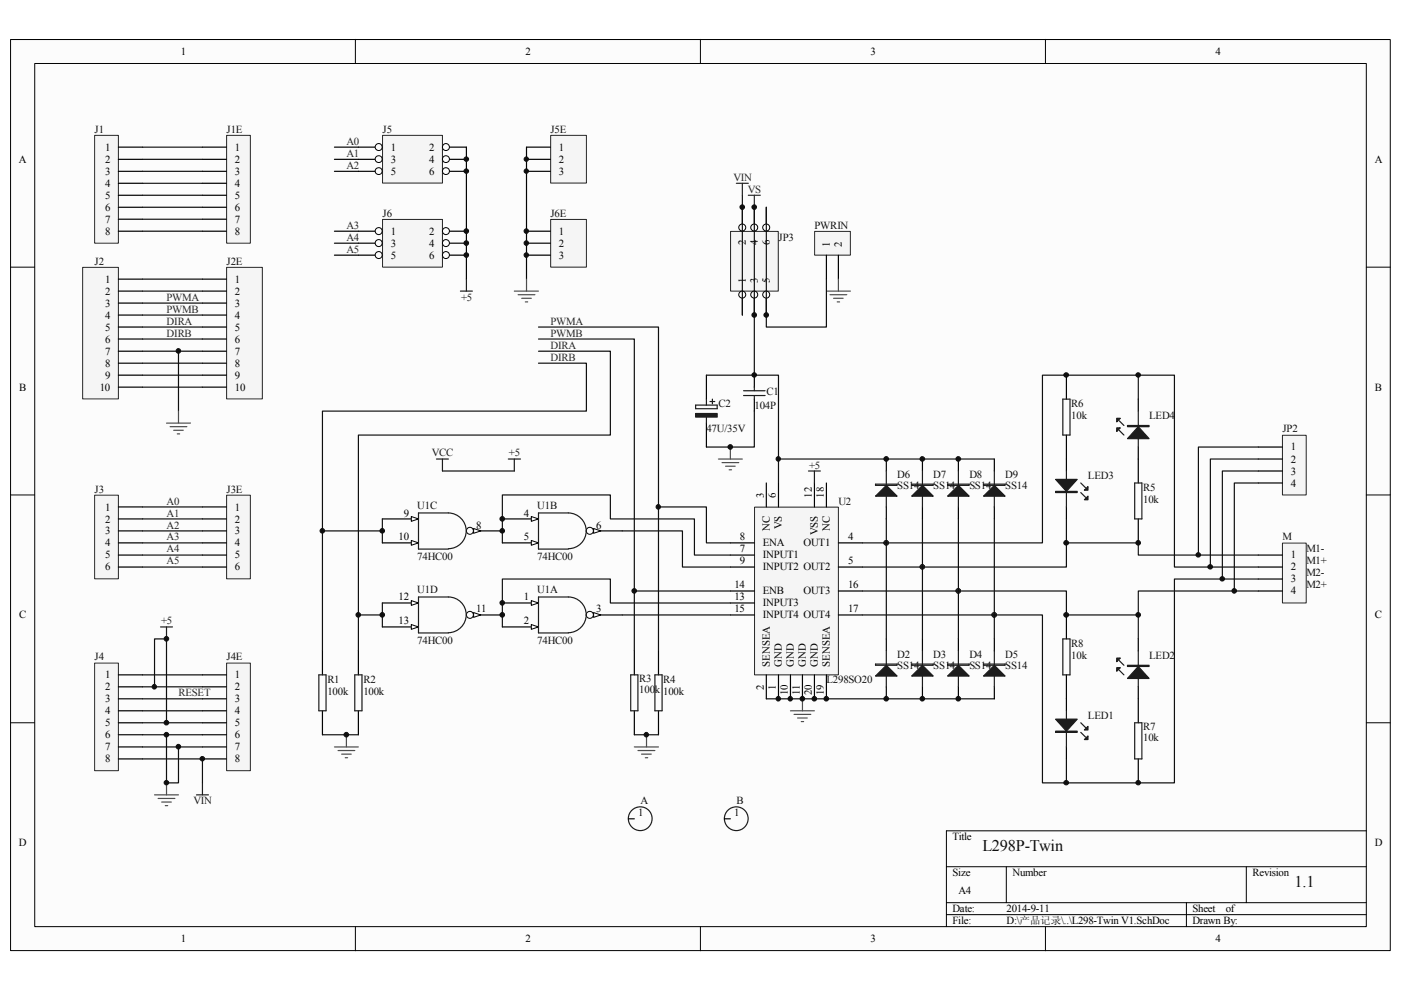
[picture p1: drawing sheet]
<svg xmlns="http://www.w3.org/2000/svg" width="297mm" height="210mm" viewBox="0 0 297 210" stroke-linecap="round" stroke-linejoin="round" font-family="sans-serif">
<path d="M2.3 8.4h292.5v193.1h-292.5z" fill="#fcfcfc"/>
<path d="M2.2 8.4h292.6v193.1h-292.6z" fill="none" stroke="#000" stroke-width=".21"/>
<path d="M7.4 13.5h282.3v183h-282.3z" fill="#fcfcfc"/>
<g fill="none" stroke="#000" stroke-width=".21">
<path d="M7.4 13.5h282.3v183h-282.3zM75.3 8.3v5.1M148.5 8.3v5.1M221.7 8.3v5.1M2.2 56.6h5.1M289.7 56.6h5.1M2.2 104.9h5.1M289.7 104.9h5.1M2.2 153.2h5.1M289.7 153.2h5.1M289.7 176.1h-89v20.4M75.3 196.5v5.1"/>
<path d="M148.5 196.5v5.1M200.7 183.8h89M200.7 191.4h89M200.7 193.9h89M213.4 183.8v7.6M221.7 196.5v5.1M251.5 191.4v5.1M264.2 183.8v7.6"/>
</g>
<circle cx="187.9" cy="115.1" r=".48" fill="#0e0e0e"/>
<circle cx="187.9" cy="115.1" r=".48" fill="none" stroke="#0e0e0e" stroke-width=".21"/>
<circle cx="195.6" cy="120.2" r=".48" fill="#0e0e0e"/>
<circle cx="195.6" cy="120.2" r=".48" fill="none" stroke="#0e0e0e" stroke-width=".21"/>
<circle cx="203.2" cy="125.3" r=".49" fill="#0e0e0e"/>
<circle cx="203.2" cy="125.3" r=".49" fill="none" stroke="#0e0e0e" stroke-width=".21"/>
<circle cx="210.8" cy="130.4" r=".49" fill="#0e0e0e"/>
<circle cx="210.8" cy="130.4" r=".49" fill="none" stroke="#0e0e0e" stroke-width=".21"/>
<path d="M271.9 115.2h5v12.6h-5z" fill="#f5f5f5"/>
<path d="M271.9 115.1h5v12.7h-5z" fill="none" stroke="#262626" stroke-width=".21"/>
<path d="M266.8 117.7h5.1M68.4 138v5.1M76 138v5.1M266.8 120.2h5.1M266.8 122.8h5.1M266.8 125.3h5.1M68.4 150.7v5.1M76 150.7v5.1" fill="none" stroke="#000" stroke-width=".25"/>
<path d="M67.6 143.1h1.5v7.6h-1.5zM75.2 143.1h1.5v7.6h-1.5z" fill="none" stroke="#1c1c1c" stroke-width=".25"/>
<path d="M20.1 28.7h5v22.9h-5z" fill="#f5f5f5"/>
<path d="M20.1 28.7h5v22.9h-5z" fill="none" stroke="#262626" stroke-width=".21"/>
<path d="M25.1 31.2h5.1M25.1 33.8h5.1M25.1 36.3h5.1M25.1 38.9h5.1M25.1 41.4h5.1M25.1 43.9h5.1M25.1 46.5h5.1M25.1 49h5.1" fill="none" stroke="#000" stroke-width=".25"/>
<path d="M48.1 28.7h5v22.9h-5z" fill="#f5f5f5"/>
<path d="M48 28.7h5.1v22.9h-5.1z" fill="none" stroke="#262626" stroke-width=".21"/>
<path d="M42.9 31.2h5.1M42.9 33.8h5.1M42.9 36.3h5.1M42.9 38.9h5.1M42.9 41.4h5.1M42.9 43.9h5.1M42.9 46.5h5.1M42.9 49h5.1" fill="none" stroke="#000" stroke-width=".25"/>
<path d="M17.6 56.7h7.5v27.9h-7.5z" fill="#f5f5f5"/>
<path d="M17.5 56.7h7.6v27.9h-7.6z" fill="none" stroke="#262626" stroke-width=".21"/>
<path d="M25.1 59.2h5.1M25.1 61.7h5.1M25.1 64.3h5.1M25.1 66.8h5.1M25.1 69.3h5.1M25.1 71.9h5.1M25.1 74.5h5.1M25.1 77h5.1M25.1 79.5h5.1M25.1 82.1h5.1" fill="none" stroke="#000" stroke-width=".25"/>
<path d="M48.1 56.7h7.5v27.9h-7.5z" fill="#f5f5f5"/>
<path d="M48 56.7h7.6v27.9h-7.6z" fill="none" stroke="#262626" stroke-width=".21"/>
<path d="M42.9 59.2h5.1M42.9 61.7h5.1M42.9 64.3h5.1M42.9 66.8h5.1M42.9 69.3h5.1M42.9 71.9h5.1M42.9 74.5h5.1M42.9 77h5.1M42.9 79.5h5.1M42.9 82.1h5.1" fill="none" stroke="#000" stroke-width=".25"/>
<path d="M20.1 105h5v17.7h-5z" fill="#f5f5f5"/>
<path d="M20.1 105h5v17.7h-5z" fill="none" stroke="#262626" stroke-width=".21"/>
<path d="M25.1 107.5h5.1M25.1 110h5.1M25.1 112.6h5.1M25.1 115.1h5.1M25.1 117.7h5.1M25.1 120.2h5.1" fill="none" stroke="#000" stroke-width=".25"/>
<path d="M48.1 105h5v17.7h-5z" fill="#f5f5f5"/>
<path d="M48 105h5.1v17.7h-5.1z" fill="none" stroke="#262626" stroke-width=".21"/>
<path d="M42.9 107.5h5.1M42.9 110h5.1M42.9 112.6h5.1M42.9 115.1h5.1M42.9 117.7h5.1M42.9 120.2h5.1" fill="none" stroke="#000" stroke-width=".25"/>
<path d="M20.1 140.6h5v22.8h-5z" fill="#f5f5f5"/>
<path d="M20.1 140.6h5v22.8h-5z" fill="none" stroke="#262626" stroke-width=".21"/>
<path d="M25.1 143.1h5.1M25.1 145.6h5.1M25.1 148.2h5.1M25.1 150.7h5.1M25.1 153.2h5.1M25.1 155.8h5.1M25.1 158.4h5.1M25.1 160.9h5.1" fill="none" stroke="#000" stroke-width=".25"/>
<path d="M48.1 140.6h5v22.8h-5z" fill="#f5f5f5"/>
<path d="M48 140.6h5.1v22.8h-5.1z" fill="none" stroke="#262626" stroke-width=".21"/>
<g fill="none" stroke="#000" stroke-width=".25">
<path d="M226.1 79.5v5.1M226.1 92.2v5.1M241.3 97.3v5.1M106.5 110h7.7M241.3 110v5.1M42.9 143.1h5.1M42.9 145.6h5.1M42.9 148.2h5.1M42.9 150.7h5.1M42.9 153.2h5.1M42.9 155.8h5.1M42.9 158.4h5.1"/>
<path d="M42.9 160.9h5.1"/>
</g>
<g fill="none" stroke="#0e0e0e" stroke-width=".25">
<path d="M30.2 31.2h12.7M30.2 33.8h12.7M30.2 36.3h12.7M30.2 38.9h12.7M30.2 41.4h12.7M30.2 43.9h12.7M30.2 46.5h12.7M30.2 49h12.7M30.2 59.2h12.7M30.2 61.7h12.7M30.2 64.3h12.7M30.2 66.8h12.7"/>
<path d="M30.2 69.3h12.7M30.2 71.9h12.7M30.2 74.5h12.7M37.8 74.5v12.7M30.2 107.5h12.7M30.2 110h12.7M30.2 112.6h12.7M30.2 115.1h12.7M30.2 117.7h12.7M30.2 120.2h12.7M30.2 148.2h12.7M30.2 150.7h12.7"/>
<path d="M30.2 153.2h12.7M30.2 155.8h12.7M30.2 158.4h12.7M68.4 155.8h7.6"/>
</g>
<path d="M225.3 84.6h1.6v7.6h-1.6zM240.6 102.4h1.5v7.6h-1.5zM34 132.9h2.6M35.3 132.9v2.6" fill="none" stroke="#1c1c1c" stroke-width=".25"/>
<path d="M112.6 109.5l1.6 .5-1.6 .5z" fill="#fcfcfc"/>
<path d="M112.6 109.5l1.6 .5-1.6 .5z" fill="none" stroke="#000" stroke-width=".21"/>
<path d="M106.5 115.1h7.7" fill="none" stroke="#000" stroke-width=".25"/>
<path d="M112.6 114.6l1.6 .5-1.6 .5z" fill="#fcfcfc"/>
<path d="M112.6 114.6l1.6 .5-1.6 .5z" fill="none" stroke="#000" stroke-width=".21"/>
<path d="M124.3 112.6h7.6" fill="none" stroke="#000" stroke-width=".25"/>
<circle cx="125.1" cy="112.6" r=".75" fill="#fcfcfc"/>
<circle cx="125.1" cy="112.6" r=".75" fill="none" stroke="#000" stroke-width=".21"/>
<path d="M125.9 112.1l1.5 .5-1.5 .5z" fill="#fcfcfc"/>
<path d="M125.9 112.1l1.5 .5-1.5 .5z" fill="none" stroke="#000" stroke-width=".21"/>
<path d="M120.5 116.3a3.8 3.8 0 0 0 3.8-3.8 3.8 3.8 0 0 0-3.8-3.7h-6.3v7.6h6.3" fill="none" stroke="#1c1c1c" stroke-width=".25"/>
<path d="M98.9 130.4h7.6" fill="none" stroke="#000" stroke-width=".25"/>
<circle cx="99.6" cy="130.4" r=".74" fill="#fcfcfc"/>
<circle cx="99.6" cy="130.4" r=".74" fill="none" stroke="#000" stroke-width=".21"/>
<path d="M100.4 129.9l1.5 .5-1.5 .5z" fill="#fcfcfc"/>
<path d="M100.4 129.9l1.5 .5-1.5 .5z" fill="none" stroke="#000" stroke-width=".21"/>
<path d="M81.1 127.8h7.6" fill="none" stroke="#000" stroke-width=".25"/>
<path d="M87.2 127.3l1.5 .5-1.5 .6z" fill="#fcfcfc"/>
<path d="M87.2 127.3l1.5 .5-1.5 .6z" fill="none" stroke="#000" stroke-width=".21"/>
<path d="M81.1 132.9h7.6" fill="none" stroke="#000" stroke-width=".25"/>
<path d="M87.2 132.4l1.5 .5-1.5 .5z" fill="#fcfcfc"/>
<path d="M87.2 132.4l1.5 .5-1.5 .5z" fill="none" stroke="#000" stroke-width=".21"/>
<path d="M95.1 134.2a3.8 3.8 0 0 0 3.7-3.8 3.8 3.8 0 0 0-3.7-3.8h-6.4v7.6h6.4" fill="none" stroke="#1c1c1c" stroke-width=".25"/>
<path d="M98.9 112.6h7.6" fill="none" stroke="#000" stroke-width=".25"/>
<circle cx="99.6" cy="112.5" r=".74" fill="#fcfcfc"/>
<circle cx="99.6" cy="112.5" r=".74" fill="none" stroke="#000" stroke-width=".21"/>
<path d="M100.4 112.1l1.5 .5-1.5 .5z" fill="#fcfcfc"/>
<path d="M100.4 112.1l1.5 .5-1.5 .5z" fill="none" stroke="#000" stroke-width=".21"/>
<path d="M81.1 110h7.6" fill="none" stroke="#000" stroke-width=".25"/>
<path d="M87.2 109.5l1.5 .5-1.5 .5z" fill="#fcfcfc"/>
<path d="M87.2 109.5l1.5 .5-1.5 .5z" fill="none" stroke="#000" stroke-width=".21"/>
<path d="M81.1 115.1h7.6" fill="none" stroke="#000" stroke-width=".25"/>
<path d="M87.2 114.6l1.5 .5-1.5 .5z" fill="#fcfcfc"/>
<path d="M87.2 114.6l1.5 .5-1.5 .5z" fill="none" stroke="#000" stroke-width=".21"/>
<path d="M95.1 116.3a3.8 3.8 0 0 0 3.7-3.8 3.8 3.8 0 0 0-3.7-3.7h-6.4v7.6h6.4" fill="none" stroke="#1c1c1c" stroke-width=".25"/>
<path d="M106.5 127.8h7.7" fill="none" stroke="#000" stroke-width=".25"/>
<path d="M112.6 127.3l1.6 .5-1.6 .6z" fill="#fcfcfc"/>
<path d="M112.6 127.3l1.6 .5-1.6 .6z" fill="none" stroke="#000" stroke-width=".21"/>
<path d="M106.5 132.9h7.7" fill="none" stroke="#000" stroke-width=".25"/>
<path d="M112.6 132.4l1.6 .5-1.6 .5z" fill="#fcfcfc"/>
<path d="M112.6 132.4l1.6 .5-1.6 .5z" fill="none" stroke="#000" stroke-width=".21"/>
<path d="M124.3 130.4h7.6" fill="none" stroke="#000" stroke-width=".25"/>
<circle cx="125.1" cy="130.4" r=".75" fill="#fcfcfc"/>
<circle cx="125.1" cy="130.4" r=".75" fill="none" stroke="#000" stroke-width=".21"/>
<path d="M125.9 129.9l1.5 .5-1.5 .5z" fill="#fcfcfc"/>
<path d="M125.9 129.9l1.5 .5-1.5 .5z" fill="none" stroke="#000" stroke-width=".21"/>
<path d="M92.5 97.3h2.6M93.8 97.3v2.6M107.8 97.3h2.6M109 97.3v2.6M120.5 134.2a3.8 3.8 0 0 0 3.8-3.8 3.8 3.8 0 0 0-3.8-3.8h-6.3v7.6h6.3M225.3 135.5h1.6v7.6h-1.6zM133.7 143.1h1.6v7.6h-1.6zM138.8 143.1h1.6v7.6h-1.6zM240.6 153.2h1.5v7.7h-1.5zM41.7 168.5h2.5M42.9 166v2.5" fill="none" stroke="#1c1c1c" stroke-width=".25"/>
<path d="M93.8 99.9h15.2M81.1 110v5.1M81.1 127.8v5.1M134.5 155.8h5.1" fill="none" stroke="#0e0e0e" stroke-width=".25"/>
<path d="M134.5 138v5.1M139.6 138v5.1M226.1 130.4v5.1M134.5 150.7v5.1M139.6 150.7v5.1M226.1 143.1v5.1M241.3 148.2v5M241.3 160.9v5.1" fill="none" stroke="#000" stroke-width=".25"/>
<g fill="none" stroke="#4c4c4c" stroke-width=".25">
<path d="M35.3 89.7h5.1M36.1 90.5h3.5M36.8 91.2h2.1M37.6 92h.5M37.8 87.2v2.5M70.9 158.4h5.1M71.7 159.1h3.5M72.4 159.9h2.1M73.4 155.8v2.6M134.5 158.4h5.1M135.3 159.1h3.5M136 159.9h2.1"/>
<path d="M137.1 155.8v2.6M32.8 168.5h5M33.5 169.3h3.6M34.3 170.1h2M35 170.8h.6M35.3 166v2.5M73.2 160.7h.5M136.8 160.7h.5"/>
</g>
<path d="M160 107.6h17.8v35.5h-17.8z" fill="#f5f5f5"/>
<path d="M160 107.5h17.8v35.6h-17.8z" fill="none" stroke="#262626" stroke-width=".21"/>
<g fill="none" stroke="#000" stroke-width=".25">
<path d="M154.9 115.1h5M154.9 117.7h5M162.5 102.4v5.1M165.1 102.4v5.1M172.7 102.4v5.1M175.2 102.4v5.1M177.8 115.1h5M154.9 120.2h5M154.9 125.3h5M154.9 130.4h5M154.9 127.8h5M177.8 120.2h5"/>
<path d="M177.8 125.3h5M177.8 130.4h5M187.9 135.5v2.5M162.5 143.1v5.1M165.1 143.1v5.1M167.6 143.1v5.1M170.1 143.1v5.1M172.7 143.1v5.1M175.2 143.1v5.1M187.9 145.6v2.6"/>
</g>
<path d="M171.4 99.9h2.5M172.7 99.9v2.5M187.9 138v7.6" fill="none" stroke="#1c1c1c" stroke-width=".25"/>
<path d="M162.5 148.2h48.3" fill="none" stroke="#0e0e0e" stroke-width=".25"/>
<path d="M167.6 150.7h5.1M168.4 151.5h3.5M169.1 152.2h2.1M169.9 153h.5M170.1 148.2v2.5" fill="none" stroke="#4c4c4c" stroke-width=".25"/>
<path d="M185.6 143.3l2.3-2.2 2.3 2.2z" fill="#1c1c1c"/>
<path d="M195.6 138v7.6M185.6 143.3l2.3-2.2 2.3 2.2zM185.6 140.8h4.6v.3h-4.6z" fill="none" stroke="#1c1c1c" stroke-width=".25"/>
<path d="M195.6 135.5v2.5M195.6 145.6v2.6" fill="none" stroke="#000" stroke-width=".25"/>
<path d="M193.3 143.3l2.3-2.2 2.3 2.2z" fill="#1c1c1c"/>
<path d="M203.2 138v7.6M193.3 143.3l2.3-2.2 2.3 2.2zM193.3 140.8h4.6v.3h-4.6z" fill="none" stroke="#1c1c1c" stroke-width=".25"/>
<path d="M203.2 135.5v2.5M203.2 145.6v2.6" fill="none" stroke="#000" stroke-width=".25"/>
<path d="M200.9 143.3l2.3-2.2 2.3 2.2z" fill="#1c1c1c"/>
<path d="M210.8 138v7.6M200.9 143.3l2.3-2.2 2.3 2.2zM200.9 140.8h4.6v.3h-4.6z" fill="none" stroke="#1c1c1c" stroke-width=".25"/>
<path d="M210.8 135.5v2.5M210.8 145.6v2.6" fill="none" stroke="#000" stroke-width=".25"/>
<path d="M208.5 143.3l2.3-2.2 2.3 2.2z" fill="#1c1c1c"/>
<path d="M187.9 99.9v7.6M208.5 143.3l2.3-2.2 2.3 2.2zM208.5 140.8h4.6v.3h-4.6z" fill="none" stroke="#1c1c1c" stroke-width=".25"/>
<path d="M187.9 97.3v2.6M187.9 107.5v2.5" fill="none" stroke="#000" stroke-width=".25"/>
<path d="M185.6 105.2l2.3-2.3 2.3 2.3z" fill="#1c1c1c"/>
<path d="M195.6 99.9v7.6M185.6 105.2l2.3-2.3 2.3 2.3zM185.6 102.7h4.6v.2h-4.6z" fill="none" stroke="#1c1c1c" stroke-width=".25"/>
<path d="M195.6 97.3v2.6M195.6 107.5v2.5" fill="none" stroke="#000" stroke-width=".25"/>
<path d="M193.3 105.2l2.3-2.3 2.3 2.3z" fill="#1c1c1c"/>
<path d="M203.2 99.9v7.6M193.3 105.2l2.3-2.3 2.3 2.3zM193.3 102.7h4.6v.2h-4.6z" fill="none" stroke="#1c1c1c" stroke-width=".25"/>
<path d="M203.2 97.3v2.6M203.2 107.5v2.5" fill="none" stroke="#000" stroke-width=".25"/>
<path d="M200.9 105.2l2.3-2.3 2.3 2.3z" fill="#1c1c1c"/>
<path d="M210.8 99.9v7.6M200.9 105.2l2.3-2.3 2.3 2.3zM200.9 102.7h4.6v.2h-4.6z" fill="none" stroke="#1c1c1c" stroke-width=".25"/>
<path d="M210.8 97.3v2.6M210.8 107.5v2.5" fill="none" stroke="#000" stroke-width=".25"/>
<path d="M208.5 105.2l2.3-2.3 2.3 2.3z" fill="#1c1c1c"/>
<path d="M147.5 85.9h4.6v.8h-4.6zM149.8 84.6v1.3M149.8 87.7v2M150.5 85.1h1M157.6 82.8h4.6M157.6 83.9h4.6M159.9 82.1v.7M159.9 83.9v.7M208.5 105.2l2.3-2.3 2.3 2.3zM208.5 102.7h4.6v.2h-4.6z" fill="none" stroke="#1c1c1c" stroke-width=".25"/>
<path d="M149.8 79.5v5.1M159.9 79.5v2.6M149.8 89.7v5.1M159.9 84.6v2.6" fill="none" stroke="#000" stroke-width=".25"/>
<path d="M147.5 87.7h4.6v.7h-4.6z" fill-rule="evenodd" fill="#1c1c1c"/>
<path d="M147.5 87.7h4.6v.7h-4.6zM151 84.6v1" fill="none" stroke="#1c1c1c" stroke-width=".25"/>
<path d="M159.9 87.2v7.6h-10.1" fill="none" stroke="#0e0e0e" stroke-width=".25"/>
<path d="M152.3 97.3h5.1M153.1 98.1h3.5M153.8 98.8h2.1M154.6 99.6h.5M154.9 94.8v2.5" fill="none" stroke="#4c4c4c" stroke-width=".25"/>
<path d="M271.9 92.3h5v12.6h-5z" fill="#f5f5f5"/>
<path d="M271.9 92.3h5v12.6h-5z" fill="none" stroke="#262626" stroke-width=".21"/>
<path d="M266.8 94.8h5.1M266.8 97.3h5.1M266.8 99.9h5.1M266.8 102.4h5.1M226.1 148.2v2.5M226.1 158.4v2.5" fill="none" stroke="#000" stroke-width=".25"/>
<path d="M266.8 94.8h-12.7v22.9M266.8 97.3h-10.2v22.9M266.8 99.9h-7.6v22.9M266.8 102.4h-5.1v22.9" fill="none" stroke="#0e0e0e" stroke-width=".25"/>
<path d="M226.1 150.7v7.7M229.1 155.3l1.1 1M229.1 153.2l1.1 1.1" fill="none" stroke="#1c1c1c" stroke-width=".25"/>
<path d="M223.8 152.5h4.6l-2.3 2.5z" fill="#1c1c1c"/>
<path d="M223.8 152.5h4.6l-2.3 2.5zM223.8 155h4.6v.3h-4.6zM223.8 155.2h4.6" fill="none" stroke="#1c1c1c" stroke-width=".25"/>
<path d="M230.7 156v.8h-.8z" fill="#1c1c1c"/>
<path d="M230.7 156v.8h-.8z" fill="none" stroke="#1c1c1c" stroke-width=".25"/>
<path d="M230.7 154v.8h-.8z" fill="#1c1c1c"/>
<path d="M241.3 138v7.6M230.7 154v.8h-.8zM237.3 140l1 1.1M237.3 142.1l1 1" fill="none" stroke="#1c1c1c" stroke-width=".25"/>
<path d="M241.3 135.5v2.5M241.3 145.6v2.6" fill="none" stroke="#000" stroke-width=".25"/>
<path d="M241.3 141.3l2.3 2.5h-4.5z" fill="#1c1c1c"/>
<path d="M239.1 141.1h4.5v.2h-4.5zM239.1 141.2h4.5M241.3 141.3l2.3 2.5h-4.5z" fill="none" stroke="#1c1c1c" stroke-width=".25"/>
<path d="M236.8 139.5h.7l-.7 .8z" fill="#1c1c1c"/>
<path d="M236.8 139.5h.7l-.7 .8z" fill="none" stroke="#1c1c1c" stroke-width=".25"/>
<path d="M236.8 141.6h.7l-.7 .7z" fill="#1c1c1c"/>
<path d="M226.1 99.9v7.6M229.1 104.4l1.1 1.1M229.1 102.4l1.1 1M236.8 141.6h.7l-.7 .7z" fill="none" stroke="#1c1c1c" stroke-width=".25"/>
<path d="M226.1 97.3v2.6M226.1 107.5v2.5" fill="none" stroke="#000" stroke-width=".25"/>
<path d="M223.8 101.6h4.6l-2.3 2.6z" fill="#1c1c1c"/>
<path d="M223.8 101.6h4.6l-2.3 2.6zM223.8 104.2h4.6v.2h-4.6zM223.8 104.3h4.6" fill="none" stroke="#1c1c1c" stroke-width=".25"/>
<path d="M230.7 105.2v.8h-.8z" fill="#1c1c1c"/>
<path d="M230.7 105.2v.8h-.8z" fill="none" stroke="#1c1c1c" stroke-width=".25"/>
<path d="M230.7 103.2v.7h-.8z" fill="#1c1c1c"/>
<path d="M237.3 89.2l1 1M237.3 91.2l1 1M241.3 87.2v7.6M230.7 103.2v.7h-.8z" fill="none" stroke="#1c1c1c" stroke-width=".25"/>
<path d="M241.3 84.6v2.6M241.3 94.8v2.5" fill="none" stroke="#000" stroke-width=".25"/>
<path d="M241.3 90.5l2.3 2.5h-4.5z" fill="#1c1c1c"/>
<path d="M239.1 90.2h4.5v.3h-4.5zM239.1 90.3h4.5M241.3 90.5l2.3 2.5h-4.5z" fill="none" stroke="#1c1c1c" stroke-width=".25"/>
<path d="M236.8 88.7h.7l-.7 .8z" fill="#1c1c1c"/>
<path d="M236.8 88.7h.7l-.7 .8z" fill="none" stroke="#1c1c1c" stroke-width=".25"/>
<path d="M236.8 90.7h.7l-.7 .8z" fill="#1c1c1c"/>
<path d="M236.8 90.7h.7l-.7 .8z" fill="none" stroke="#1c1c1c" stroke-width=".25"/>
<path d="M241.3 79.5v5.1M226.1 160.9v5.1" fill="none" stroke="#0e0e0e" stroke-width=".25"/>
<path d="M172.8 49.1h7.5v5h-7.5z" fill="#f5f5f5"/>
<path d="M172.7 49.1h7.6v5h-7.6z" fill="none" stroke="#262626" stroke-width=".21"/>
<path d="M175.2 54.1v5.1M177.8 54.1v5.1M133.2 173.6h1.3M153.6 173.6h1.3" fill="none" stroke="#000" stroke-width=".25"/>
<path d="M177.8 59.2v2.5M175.2 61.7h5.1M176 62.5h3.5M176.7 63.2h2.1M177.5 64h.5" fill="none" stroke="#4c4c4c" stroke-width=".25"/>
<g fill="none" stroke="#1c1c1c" stroke-width=".25">
<circle cx="135.7" cy="173.6" r="2.51"/>
<circle cx="156.1" cy="173.6" r="2.51"/>
</g>
<path d="M154.9 49.1h10.1v12.6h-10.1z" fill="#f5f5f5"/>
<path d="M154.9 49.1h10.1v12.6h-10.1z" fill="none" stroke="#262626" stroke-width=".21"/>
<path d="M157.4 61.7v5.1" fill="none" stroke="#000" stroke-width=".25"/>
<circle cx="157.4" cy="62.5" r=".74" fill="#fcfcfc"/>
<circle cx="157.4" cy="62.5" r=".74" fill="none" stroke="#000" stroke-width=".21"/>
<path d="M157.4 43.9v5.1" fill="none" stroke="#000" stroke-width=".25"/>
<circle cx="157.4" cy="48.2" r=".74" fill="#fcfcfc"/>
<circle cx="157.4" cy="48.2" r=".74" fill="none" stroke="#000" stroke-width=".21"/>
<path d="M159.9 61.7v5.1" fill="none" stroke="#000" stroke-width=".25"/>
<circle cx="159.9" cy="62.5" r=".74" fill="#fcfcfc"/>
<circle cx="159.9" cy="62.5" r=".74" fill="none" stroke="#000" stroke-width=".21"/>
<path d="M159.9 43.9v5.1" fill="none" stroke="#000" stroke-width=".25"/>
<circle cx="159.9" cy="48.2" r=".74" fill="#fcfcfc"/>
<circle cx="159.9" cy="48.2" r=".74" fill="none" stroke="#000" stroke-width=".21"/>
<path d="M162.5 61.7v5.1" fill="none" stroke="#000" stroke-width=".25"/>
<circle cx="162.5" cy="62.5" r=".74" fill="#fcfcfc"/>
<circle cx="162.5" cy="62.5" r=".74" fill="none" stroke="#000" stroke-width=".21"/>
<path d="M162.5 43.9v5.1" fill="none" stroke="#000" stroke-width=".25"/>
<circle cx="162.5" cy="48.2" r=".74" fill="#fcfcfc"/>
<circle cx="162.5" cy="48.2" r=".74" fill="none" stroke="#000" stroke-width=".21"/>
<path d="M157.4 41.4v25.4M159.9 43.9v35.6M162.5 43.9v25.4h12.7v-10.1" fill="none" stroke="#0e0e0e" stroke-width=".25"/>
<circle cx="187.9" cy="115.1" r=".48" fill="#262626"/>
<circle cx="187.9" cy="115.1" r=".48" fill="none" stroke="#262626" stroke-width=".21"/>
<circle cx="195.6" cy="120.2" r=".48" fill="#262626"/>
<circle cx="195.6" cy="120.2" r=".48" fill="none" stroke="#262626" stroke-width=".21"/>
<circle cx="203.2" cy="125.3" r=".49" fill="#262626"/>
<circle cx="203.2" cy="125.3" r=".49" fill="none" stroke="#262626" stroke-width=".21"/>
<circle cx="210.8" cy="130.4" r=".49" fill="#262626"/>
<circle cx="210.8" cy="130.4" r=".49" fill="none" stroke="#262626" stroke-width=".21"/>
<g fill="none" stroke="#0e0e0e" stroke-width=".25">
<path d="M30.2 79.5h12.7M30.2 77h12.7M114.2 74.5h15.2v17.7h-53.4v45.8M114.2 77h10.1v10.2h-55.9v50.8M114.2 69.3h25.4v68.7M114.2 71.9h20.3v66.1M149.8 79.5h15.3v22.9M30.2 82.1h12.7M165.1 97.3h45.7M68.4 112.6h12.7M106.5 115.1v-10.2h22.9v5.1h17.8v7.7h7.7M131.9 112.6h12.8v7.6h10.2"/>
<path d="M139.6 107.5h10.2v7.6h5.1M182.8 115.1h38.2v-35.6h28v40.7h17.8M187.9 110v25.5M195.6 110v25.5M203.2 110v25.5M210.8 110v25.5M226.1 115.1h15.2v2.6h25.5M226.1 110v10.2h-43.3M76 130.4h5.1M131.9 130.4h23M134.5 125.3h20.4M154.9 127.8h-25.5v-5h-22.9v10.1"/>
<path d="M182.8 125.3h43.3v5.1h15.2M266.8 122.8h-17.8v43.2h-28v-35.6h-38.2M266.8 125.3h-25.5v10.2M30.2 145.6h12.7M30.2 143.1h12.7M32.8 145.6v-10.1h2.5v17.7M35.3 155.8v10.2h2.5v-7.6M30.2 160.9h12.7v5.1"/>
</g>
<path d="M81.1 28.7h12.7v10.1h-12.7z" fill="#f5f5f5"/>
<path d="M81.1 28.7h12.7v10.1h-12.7z" fill="none" stroke="#262626" stroke-width=".21"/>
<path d="M76 31.2h5.1" fill="none" stroke="#000" stroke-width=".25"/>
<circle cx="80.3" cy="31.2" r=".74" fill="#fcfcfc"/>
<circle cx="80.3" cy="31.2" r=".74" fill="none" stroke="#000" stroke-width=".21"/>
<path d="M93.8 31.2h5.1" fill="none" stroke="#000" stroke-width=".25"/>
<circle cx="94.5" cy="31.2" r=".74" fill="#fcfcfc"/>
<circle cx="94.5" cy="31.2" r=".74" fill="none" stroke="#000" stroke-width=".21"/>
<path d="M76 33.8h5.1" fill="none" stroke="#000" stroke-width=".25"/>
<circle cx="80.3" cy="33.7" r=".73" fill="#fcfcfc"/>
<circle cx="80.3" cy="33.7" r=".73" fill="none" stroke="#000" stroke-width=".21"/>
<path d="M93.8 33.8h5.1" fill="none" stroke="#000" stroke-width=".25"/>
<circle cx="94.6" cy="33.7" r=".74" fill="#fcfcfc"/>
<circle cx="94.6" cy="33.7" r=".74" fill="none" stroke="#000" stroke-width=".21"/>
<path d="M76 36.3h5.1" fill="none" stroke="#000" stroke-width=".25"/>
<circle cx="80.3" cy="36.3" r=".73" fill="#fcfcfc"/>
<circle cx="80.3" cy="36.3" r=".73" fill="none" stroke="#000" stroke-width=".21"/>
<path d="M93.8 36.3h5.1" fill="none" stroke="#000" stroke-width=".25"/>
<circle cx="94.6" cy="36.3" r=".74" fill="#fcfcfc"/>
<circle cx="94.6" cy="36.3" r=".74" fill="none" stroke="#000" stroke-width=".21"/>
<path d="M81.1 46.6h12.7v10h-12.7z" fill="#f5f5f5"/>
<path d="M81.1 46.5h12.7v10.1h-12.7z" fill="none" stroke="#262626" stroke-width=".21"/>
<path d="M76 49h5.1" fill="none" stroke="#000" stroke-width=".25"/>
<circle cx="80.3" cy="49" r=".74" fill="#fcfcfc"/>
<circle cx="80.3" cy="49" r=".74" fill="none" stroke="#000" stroke-width=".21"/>
<path d="M93.8 49h5.1" fill="none" stroke="#000" stroke-width=".25"/>
<circle cx="94.5" cy="49" r=".74" fill="#fcfcfc"/>
<circle cx="94.5" cy="49" r=".74" fill="none" stroke="#000" stroke-width=".21"/>
<path d="M76 51.6h5.1" fill="none" stroke="#000" stroke-width=".25"/>
<circle cx="80.3" cy="51.5" r=".74" fill="#fcfcfc"/>
<circle cx="80.3" cy="51.5" r=".74" fill="none" stroke="#000" stroke-width=".21"/>
<path d="M93.8 51.6h5.1" fill="none" stroke="#000" stroke-width=".25"/>
<circle cx="94.5" cy="51.5" r=".74" fill="#fcfcfc"/>
<circle cx="94.5" cy="51.5" r=".74" fill="none" stroke="#000" stroke-width=".21"/>
<path d="M76 54.1h5.1" fill="none" stroke="#000" stroke-width=".25"/>
<circle cx="80.3" cy="54.1" r=".74" fill="#fcfcfc"/>
<circle cx="80.3" cy="54.1" r=".74" fill="none" stroke="#000" stroke-width=".21"/>
<path d="M93.8 54.1h5.1" fill="none" stroke="#000" stroke-width=".25"/>
<circle cx="94.5" cy="54.1" r=".74" fill="#fcfcfc"/>
<circle cx="94.5" cy="54.1" r=".74" fill="none" stroke="#000" stroke-width=".21"/>
<path d="M70.9 31.2h5.1M70.9 33.8h5.1M70.9 36.3h5.1M98.9 31.2v28M70.9 49h5.1M70.9 51.6h5.1M70.9 54.1h5.1" fill="none" stroke="#000" stroke-width=".25"/>
<path d="M158.7 41.4h2.5M159.9 41.4v2.5" fill="none" stroke="#262626" stroke-width=".25"/>
<path d="M116.8 28.7h7.5v10.1h-7.5z" fill="#f5f5f5"/>
<path d="M116.8 28.7h7.5v10.1h-7.5z" fill="none" stroke="#262626" stroke-width=".21"/>
<path d="M111.6 31.2h5.1M111.6 33.8h5.1M111.6 36.3h5.1" fill="none" stroke="#000" stroke-width=".25"/>
<path d="M116.8 46.6h7.5v10h-7.5z" fill="#f5f5f5"/>
<path d="M116.8 46.5h7.5v10.1h-7.5z" fill="none" stroke="#262626" stroke-width=".21"/>
<path d="M111.6 31.2v28M111.6 49h5.1M111.6 51.6h5.1M111.6 54.1h5.1" fill="none" stroke="#000" stroke-width=".25"/>
<path d="M111.6 59.2v2.5M109 61.7h5.2M109.9 62.5h3.5M110.6 63.2h2M111.4 64h.5" fill="none" stroke="#4c4c4c" stroke-width=".25"/>
<path d="M156.1 38.9h2.6M157.4 38.9v2.5" fill="none" stroke="#262626" stroke-width=".25"/>
<path d="M98.9 59.2v2.5M97.6 61.7h2.6" fill="none" stroke="#1c1c1c" stroke-width=".25"/>
<circle cx="32.7" cy="145.6" r=".48" fill="#0e0e0e"/>
<circle cx="32.7" cy="145.6" r=".48" fill="none" stroke="#0e0e0e" stroke-width=".21"/>
<circle cx="35.3" cy="165.9" r=".48" fill="#0e0e0e"/>
<circle cx="35.3" cy="165.9" r=".48" fill="none" stroke="#0e0e0e" stroke-width=".21"/>
<circle cx="35.3" cy="155.8" r=".49" fill="#0e0e0e"/>
<circle cx="35.3" cy="155.8" r=".49" fill="none" stroke="#0e0e0e" stroke-width=".21"/>
<circle cx="35.3" cy="153.2" r=".49" fill="#0e0e0e"/>
<circle cx="35.3" cy="153.2" r=".49" fill="none" stroke="#0e0e0e" stroke-width=".21"/>
<circle cx="35.3" cy="135.4" r=".49" fill="#0e0e0e"/>
<circle cx="35.3" cy="135.4" r=".49" fill="none" stroke="#0e0e0e" stroke-width=".21"/>
<circle cx="37.8" cy="158.3" r=".49" fill="#0e0e0e"/>
<circle cx="37.8" cy="158.3" r=".49" fill="none" stroke="#0e0e0e" stroke-width=".21"/>
<circle cx="37.8" cy="74.4" r=".49" fill="#0e0e0e"/>
<circle cx="37.8" cy="74.4" r=".49" fill="none" stroke="#0e0e0e" stroke-width=".21"/>
<circle cx="42.9" cy="160.9" r=".48" fill="#0e0e0e"/>
<circle cx="42.9" cy="160.9" r=".48" fill="none" stroke="#0e0e0e" stroke-width=".21"/>
<circle cx="68.3" cy="112.5" r=".49" fill="#0e0e0e"/>
<circle cx="68.3" cy="112.5" r=".49" fill="none" stroke="#0e0e0e" stroke-width=".21"/>
<circle cx="73.4" cy="155.8" r=".48" fill="#0e0e0e"/>
<circle cx="73.4" cy="155.8" r=".48" fill="none" stroke="#0e0e0e" stroke-width=".21"/>
<circle cx="76" cy="130.4" r=".49" fill="#0e0e0e"/>
<circle cx="76" cy="130.4" r=".49" fill="none" stroke="#0e0e0e" stroke-width=".21"/>
<circle cx="81" cy="130.4" r=".49" fill="#0e0e0e"/>
<circle cx="81" cy="130.4" r=".49" fill="none" stroke="#0e0e0e" stroke-width=".21"/>
<circle cx="81" cy="112.5" r=".48" fill="#0e0e0e"/>
<circle cx="81" cy="112.5" r=".48" fill="none" stroke="#0e0e0e" stroke-width=".21"/>
<circle cx="98.9" cy="54.1" r=".49" fill="#0e0e0e"/>
<circle cx="98.9" cy="54.1" r=".49" fill="none" stroke="#0e0e0e" stroke-width=".21"/>
<circle cx="98.9" cy="51.5" r=".49" fill="#0e0e0e"/>
<circle cx="98.9" cy="51.5" r=".49" fill="none" stroke="#0e0e0e" stroke-width=".21"/>
<circle cx="98.9" cy="49" r=".49" fill="#0e0e0e"/>
<circle cx="98.9" cy="49" r=".49" fill="none" stroke="#0e0e0e" stroke-width=".21"/>
<circle cx="98.9" cy="36.3" r=".48" fill="#0e0e0e"/>
<circle cx="98.9" cy="36.3" r=".48" fill="none" stroke="#0e0e0e" stroke-width=".21"/>
<circle cx="98.9" cy="33.7" r=".48" fill="#0e0e0e"/>
<circle cx="98.9" cy="33.7" r=".48" fill="none" stroke="#0e0e0e" stroke-width=".21"/>
<circle cx="106.5" cy="130.4" r=".49" fill="#0e0e0e"/>
<circle cx="106.5" cy="130.4" r=".49" fill="none" stroke="#0e0e0e" stroke-width=".21"/>
<circle cx="106.5" cy="127.8" r=".48" fill="#0e0e0e"/>
<circle cx="106.5" cy="127.8" r=".48" fill="none" stroke="#0e0e0e" stroke-width=".21"/>
<circle cx="106.5" cy="112.5" r=".48" fill="#0e0e0e"/>
<circle cx="106.5" cy="112.5" r=".48" fill="none" stroke="#0e0e0e" stroke-width=".21"/>
<circle cx="106.5" cy="110" r=".49" fill="#0e0e0e"/>
<circle cx="106.5" cy="110" r=".49" fill="none" stroke="#0e0e0e" stroke-width=".21"/>
<circle cx="111.6" cy="54.1" r=".48" fill="#0e0e0e"/>
<circle cx="111.6" cy="54.1" r=".48" fill="none" stroke="#0e0e0e" stroke-width=".21"/>
<circle cx="111.6" cy="51.5" r=".48" fill="#0e0e0e"/>
<circle cx="111.6" cy="51.5" r=".48" fill="none" stroke="#0e0e0e" stroke-width=".21"/>
<circle cx="111.6" cy="49" r=".48" fill="#0e0e0e"/>
<circle cx="111.6" cy="49" r=".48" fill="none" stroke="#0e0e0e" stroke-width=".21"/>
<circle cx="111.6" cy="36.3" r=".46" fill="#0e0e0e"/>
<circle cx="111.6" cy="36.3" r=".46" fill="none" stroke="#0e0e0e" stroke-width=".21"/>
<circle cx="111.6" cy="33.7" r=".46" fill="#0e0e0e"/>
<circle cx="111.6" cy="33.7" r=".46" fill="none" stroke="#0e0e0e" stroke-width=".21"/>
<circle cx="134.5" cy="125.3" r=".48" fill="#0e0e0e"/>
<circle cx="134.5" cy="125.3" r=".48" fill="none" stroke="#0e0e0e" stroke-width=".21"/>
<circle cx="137" cy="155.8" r=".47" fill="#0e0e0e"/>
<circle cx="137" cy="155.8" r=".47" fill="none" stroke="#0e0e0e" stroke-width=".21"/>
<circle cx="139.6" cy="107.5" r=".48" fill="#0e0e0e"/>
<circle cx="139.6" cy="107.5" r=".48" fill="none" stroke="#0e0e0e" stroke-width=".21"/>
<circle cx="154.8" cy="94.8" r=".49" fill="#0e0e0e"/>
<circle cx="154.8" cy="94.8" r=".49" fill="none" stroke="#0e0e0e" stroke-width=".21"/>
<circle cx="157.4" cy="43.9" r=".48" fill="#0e0e0e"/>
<circle cx="157.4" cy="43.9" r=".48" fill="none" stroke="#0e0e0e" stroke-width=".21"/>
<circle cx="159.9" cy="79.5" r=".48" fill="#0e0e0e"/>
<circle cx="159.9" cy="79.5" r=".48" fill="none" stroke="#0e0e0e" stroke-width=".21"/>
<circle cx="159.9" cy="66.8" r=".49" fill="#0e0e0e"/>
<circle cx="159.9" cy="66.8" r=".49" fill="none" stroke="#0e0e0e" stroke-width=".21"/>
<circle cx="159.9" cy="43.9" r=".48" fill="#0e0e0e"/>
<circle cx="159.9" cy="43.9" r=".48" fill="none" stroke="#0e0e0e" stroke-width=".21"/>
<circle cx="162.5" cy="66.8" r=".48" fill="#0e0e0e"/>
<circle cx="162.5" cy="66.8" r=".48" fill="none" stroke="#0e0e0e" stroke-width=".21"/>
<circle cx="165" cy="148.1" r=".48" fill="#0e0e0e"/>
<circle cx="165" cy="148.1" r=".48" fill="none" stroke="#0e0e0e" stroke-width=".21"/>
<circle cx="165" cy="97.3" r=".48" fill="#0e0e0e"/>
<circle cx="165" cy="97.3" r=".48" fill="none" stroke="#0e0e0e" stroke-width=".21"/>
<circle cx="167.5" cy="148.1" r=".48" fill="#0e0e0e"/>
<circle cx="167.5" cy="148.1" r=".48" fill="none" stroke="#0e0e0e" stroke-width=".21"/>
<circle cx="170.1" cy="148.1" r=".49" fill="#0e0e0e"/>
<circle cx="170.1" cy="148.1" r=".49" fill="none" stroke="#0e0e0e" stroke-width=".21"/>
<circle cx="172.6" cy="148.1" r=".49" fill="#0e0e0e"/>
<circle cx="172.6" cy="148.1" r=".49" fill="none" stroke="#0e0e0e" stroke-width=".21"/>
<circle cx="175.2" cy="148.1" r=".49" fill="#0e0e0e"/>
<circle cx="175.2" cy="148.1" r=".49" fill="none" stroke="#0e0e0e" stroke-width=".21"/>
<circle cx="187.9" cy="148.1" r=".49" fill="#0e0e0e"/>
<circle cx="187.9" cy="148.1" r=".49" fill="none" stroke="#0e0e0e" stroke-width=".21"/>
<circle cx="187.9" cy="97.3" r=".49" fill="#0e0e0e"/>
<circle cx="187.9" cy="97.3" r=".49" fill="none" stroke="#0e0e0e" stroke-width=".21"/>
<circle cx="195.6" cy="148.1" r=".49" fill="#0e0e0e"/>
<circle cx="195.6" cy="148.1" r=".49" fill="none" stroke="#0e0e0e" stroke-width=".21"/>
<circle cx="195.6" cy="97.3" r=".49" fill="#0e0e0e"/>
<circle cx="195.6" cy="97.3" r=".49" fill="none" stroke="#0e0e0e" stroke-width=".21"/>
<circle cx="203.2" cy="148.1" r=".49" fill="#0e0e0e"/>
<circle cx="203.2" cy="148.1" r=".49" fill="none" stroke="#0e0e0e" stroke-width=".21"/>
<circle cx="203.2" cy="97.3" r=".49" fill="#0e0e0e"/>
<circle cx="203.2" cy="97.3" r=".49" fill="none" stroke="#0e0e0e" stroke-width=".21"/>
<circle cx="226.1" cy="165.9" r=".49" fill="#0e0e0e"/>
<circle cx="226.1" cy="165.9" r=".49" fill="none" stroke="#0e0e0e" stroke-width=".21"/>
<circle cx="226.1" cy="130.4" r=".5" fill="#0e0e0e"/>
<circle cx="226.1" cy="130.4" r=".5" fill="none" stroke="#0e0e0e" stroke-width=".21"/>
<circle cx="226.1" cy="115.1" r=".5" fill="#0e0e0e"/>
<circle cx="226.1" cy="115.1" r=".5" fill="none" stroke="#0e0e0e" stroke-width=".21"/>
<circle cx="226.1" cy="79.5" r=".49" fill="#0e0e0e"/>
<circle cx="226.1" cy="79.5" r=".49" fill="none" stroke="#0e0e0e" stroke-width=".21"/>
<circle cx="241.3" cy="165.9" r=".48" fill="#0e0e0e"/>
<circle cx="241.3" cy="165.9" r=".48" fill="none" stroke="#0e0e0e" stroke-width=".21"/>
<circle cx="241.3" cy="130.4" r=".49" fill="#0e0e0e"/>
<circle cx="241.3" cy="130.4" r=".49" fill="none" stroke="#0e0e0e" stroke-width=".21"/>
<circle cx="241.3" cy="115.1" r=".49" fill="#0e0e0e"/>
<circle cx="241.3" cy="115.1" r=".49" fill="none" stroke="#0e0e0e" stroke-width=".21"/>
<circle cx="241.3" cy="79.5" r=".48" fill="#0e0e0e"/>
<circle cx="241.3" cy="79.5" r=".48" fill="none" stroke="#0e0e0e" stroke-width=".21"/>
<circle cx="254.1" cy="117.6" r=".48" fill="#0e0e0e"/>
<circle cx="254.1" cy="117.6" r=".48" fill="none" stroke="#0e0e0e" stroke-width=".21"/>
<circle cx="256.6" cy="120.2" r=".48" fill="#0e0e0e"/>
<circle cx="256.6" cy="120.2" r=".48" fill="none" stroke="#0e0e0e" stroke-width=".21"/>
<circle cx="259.1" cy="122.7" r=".48" fill="#0e0e0e"/>
<circle cx="259.1" cy="122.7" r=".48" fill="none" stroke="#0e0e0e" stroke-width=".21"/>
<circle cx="261.7" cy="125.3" r=".49" fill="#0e0e0e"/>
<circle cx="261.7" cy="125.3" r=".49" fill="none" stroke="#0e0e0e" stroke-width=".21"/>
<g font-size="3.4" fill="#0e0e0e">
<text x="208.3" y="180.4">L298P-Twin</text>
<text x="274.4" y="188.1">1.1</text>
</g>
<g font-size="2.3">
<text x="38.3" y="11.6">1</text>
<text x="111.4" y="11.6">2</text>
<text x="184.6" y="11.6">3</text>
<text x="257.7" y="11.6">4</text>
<text x="4" y="34.5">A</text>
<text x="22.3" y="32">1</text>
<text x="22.3" y="34.5">2</text>
<text x="49.8" y="32">1</text>
<text x="49.8" y="34.5">2</text>
<text x="82.9" y="32">1</text>
<text x="82.9" y="34.5">3</text>
<text x="91" y="32">2</text>
<text x="91" y="34.5">4</text>
<text x="118.5" y="32">1</text>
<text x="118.5" y="34.5">2</text>
<text x="291.5" y="34.5">A</text>
<text x="22.3" y="37">3</text>
<text x="22.3" y="39.6">4</text>
<text x="49.8" y="37">3</text>
<text x="49.8" y="39.6">4</text>
<text x="82.9" y="37">5</text>
<text x="91" y="37">6</text>
<text x="118.5" y="37">3</text>
<text x="22.3" y="42.1">5</text>
<text x="22.3" y="44.7">6</text>
<text x="22.3" y="47.2">7</text>
<text x="49.8" y="42.1">5</text>
<text x="49.8" y="44.7">6</text>
<text x="49.8" y="47.2">7</text>
<text x="22.3" y="49.7">8</text>
<text x="49.8" y="49.7">8</text>
<text x="82.9" y="49.7">1</text>
<text x="82.9" y="52.3">3</text>
<text x="91" y="49.7">2</text>
<text x="91" y="52.3">4</text>
<text x="118.5" y="49.7">1</text>
<text x="118.5" y="52.3">2</text>
<text x="158.2" y="51.9" transform="rotate(-90 158.2 51.9)">2</text>
<text x="160.7" y="51.9" transform="rotate(-90 160.7 51.9)">4</text>
<text x="163.2" y="51.9" transform="rotate(-90 163.2 51.9)">6</text>
<text x="175.9" y="52.3" transform="rotate(-90 175.9 52.3)">1</text>
<text x="178.5" y="52.3" transform="rotate(-90 178.5 52.3)">2</text>
<text x="22.3" y="59.9">1</text>
<text x="49.8" y="59.9">1</text>
<text x="82.9" y="54.8">5</text>
<text x="91" y="54.8">6</text>
<text x="118.5" y="54.8">3</text>
<text x="158.2" y="60" transform="rotate(-90 158.2 60)">1</text>
<text x="160.7" y="60" transform="rotate(-90 160.7 60)">3</text>
<text x="163.2" y="60" transform="rotate(-90 163.2 60)">5</text>
<text x="22.3" y="62.5">2</text>
<text x="22.3" y="65">3</text>
<text x="49.8" y="62.5">2</text>
<text x="49.8" y="65">3</text>
<text x="22.3" y="67.6">4</text>
<text x="22.3" y="70.1">5</text>
<text x="49.8" y="67.6">4</text>
<text x="49.8" y="70.1">5</text>
<text x="22.3" y="72.6">6</text>
<text x="22.3" y="75.2">7</text>
<text x="22.3" y="77.7">8</text>
<text x="49.8" y="72.6">6</text>
<text x="49.8" y="75.2">7</text>
<text x="49.8" y="77.7">8</text>
<text x="4.1" y="82.8">B</text>
<text x="21.2" y="82.8">10</text>
<text x="22.3" y="80.3">9</text>
<text x="49.8" y="80.3">9</text>
<text x="49.8" y="82.8">10</text>
<text x="291.5" y="82.8">B</text>
<text x="273.7" y="95.5">1</text>
<text x="273.7" y="98.1">2</text>
<text x="273.7" y="100.6">3</text>
<text x="162" y="105.5" transform="rotate(-90 162 105.5)">3</text>
<text x="164.5" y="105.5" transform="rotate(-90 164.5 105.5)">6</text>
<text x="172.1" y="105.5" transform="rotate(-90 172.1 105.5)">12</text>
<text x="174.7" y="105.5" transform="rotate(-90 174.7 105.5)">18</text>
<text x="273.7" y="103.2">4</text>
<text x="22.3" y="108.2">1</text>
<text x="22.3" y="110.8">2</text>
<text x="22.3" y="113.3">3</text>
<text x="49.8" y="108.2">1</text>
<text x="49.8" y="110.8">2</text>
<text x="49.8" y="113.3">3</text>
<text x="85.6" y="109.5">9</text>
<text x="101" y="112.1">8</text>
<text x="111" y="109.5">4</text>
<text x="126.4" y="112.1">6</text>
<text x="163.2" y="112.5" transform="rotate(-90 163.2 112.5)">NC</text>
<text x="165.8" y="112.2" transform="rotate(-90 165.8 112.2)">VS</text>
<text x="173.4" y="113.5" transform="rotate(-90 173.4 113.5)">VSS</text>
<text x="175.9" y="112.5" transform="rotate(-90 175.9 112.5)">NC</text>
<text x="22.3" y="115.9">4</text>
<text x="22.3" y="118.4">5</text>
<text x="49.8" y="115.9">4</text>
<text x="49.8" y="118.4">5</text>
<text x="84.5" y="114.6">10</text>
<text x="111" y="114.6">5</text>
<text x="156.8" y="117.1">7</text>
<text x="156.8" y="114.6">8</text>
<text x="156.8" y="119.7">9</text>
<text x="161.8" y="118.4">INPUT1</text>
<text x="161.8" y="115.9">ENA</text>
<text x="170.4" y="115.9">OUT1</text>
<text x="179.8" y="114.6">4</text>
<text x="179.8" y="119.7">5</text>
<text x="273.7" y="118.4">1</text>
<text x="22.3" y="120.9">6</text>
<text x="49.8" y="120.9">6</text>
<text x="155.7" y="124.8">14</text>
<text x="161.8" y="120.9">INPUT2 OUT2</text>
<text x="179.8" y="124.8">16</text>
<text x="273.7" y="120.9">2</text>
<text x="273.7" y="123.5">3</text>
<text x="4.1" y="131.1">C</text>
<text x="84.5" y="127.3">12</text>
<text x="101" y="129.8">11</text>
<text x="111" y="127.3">1</text>
<text x="126.4" y="129.8">3</text>
<text x="155.7" y="127.3">13</text>
<text x="155.7" y="129.8">15</text>
<text x="161.8" y="128.6">INPUT3</text>
<text x="161.8" y="126">ENB</text>
<text x="161.8" y="131.1">INPUT4 OUT4</text>
<text x="170.4" y="126">OUT3</text>
<text x="179.8" y="129.8">17</text>
<text x="273.7" y="126">4</text>
<text x="291.5" y="131.1">C</text>
<text x="84.5" y="132.4">13</text>
<text x="111" y="132.4">2</text>
<text x="22.3" y="143.8">1</text>
<text x="49.8" y="143.8">1</text>
<text x="163.2" y="141.4" transform="rotate(-90 163.2 141.4)">SENSEA</text>
<text x="165.8" y="141.4" transform="rotate(-90 165.8 141.4)">GND</text>
<text x="168.3" y="141.4" transform="rotate(-90 168.3 141.4)">GND</text>
<text x="170.9" y="141.4" transform="rotate(-90 170.9 141.4)">GND</text>
<text x="173.4" y="141.4" transform="rotate(-90 173.4 141.4)">GND</text>
<text x="175.9" y="141.4" transform="rotate(-90 175.9 141.4)">SENSEA</text>
<text x="22.3" y="146.4">2</text>
<text x="22.3" y="148.9">3</text>
<text x="49.8" y="146.4">2</text>
<text x="49.8" y="148.9">3</text>
<text x="162" y="146.3" transform="rotate(-90 162 146.3)">2</text>
<text x="164.5" y="146.3" transform="rotate(-90 164.5 146.3)">1</text>
<text x="167" y="147.4" transform="rotate(-90 167 147.4)">10</text>
<text x="169.6" y="147.4" transform="rotate(-90 169.6 147.4)">11</text>
<text x="172.1" y="147.4" transform="rotate(-90 172.1 147.4)">20</text>
<text x="174.7" y="147.4" transform="rotate(-90 174.7 147.4)">19</text>
<text x="22.3" y="151.5">4</text>
<text x="22.3" y="154">5</text>
<text x="49.8" y="151.5">4</text>
<text x="49.8" y="154">5</text>
<text x="22.3" y="156.5">6</text>
<text x="22.3" y="159.1">7</text>
<text x="22.3" y="161.6">8</text>
<text x="49.8" y="156.5">6</text>
<text x="49.8" y="159.1">7</text>
<text x="49.8" y="161.6">8</text>
<text x="135.3" y="173.1">1</text>
<text x="155.7" y="173.1">1</text>
<text x="4" y="179.4">D</text>
<text x="201.9" y="178.1">Title</text>
<text x="291.5" y="179.4">D</text>
<text x="201.9" y="185.8">Size</text>
<text x="214.7" y="185.8">Number</text>
<text x="265.6" y="185.8">Revision</text>
<text x="203.2" y="189.6">A4</text>
<text x="201.9" y="193.4">Date:</text>
<text x="201.9" y="196">File:</text>
<text x="213.4" y="193.4">2014-9-11</text>
<text x="213.4" y="196">D:\产产产产\..\L298-Twin V1.SchDoc</text>
<text x="252.8" y="196">Drawn By:</text>
<text x="252.8" y="193.4">Sheet</text>
<text x="259.9" y="193.4">of</text>
<text x="38.3" y="199.8">1</text>
<text x="111.4" y="199.8">2</text>
<text x="184.6" y="199.8">3</text>
<text x="257.7" y="199.8">4</text>
</g>
<g font-size="2.3" fill="#0e0e0e">
<text x="20.1" y="28.2">J1</text>
<text x="48" y="28.2">J1E</text>
<text x="81.1" y="28.2">J5</text>
<text x="116.7" y="28.2">J5E</text>
<text x="81.1" y="45.9">J6</text>
<text x="116.7" y="45.9">J6E</text>
<text x="165.1" y="51">JP3</text>
<text x="172.7" y="48.5">PWRIN</text>
<text x="20.1" y="56.1">J2</text>
<text x="48" y="56.1">J2E</text>
<text x="162.5" y="83.8">C1</text>
<text x="152.4" y="86.4">C2</text>
<text x="160" y="86.6">104P</text>
<text x="227.1" y="86.4">R6</text>
<text x="227.1" y="88.9">10k</text>
<text x="243.7" y="88.9">LED4</text>
<text x="149.8" y="91.7">47U/35V</text>
<text x="271.9" y="91.7">JP2</text>
<text x="190.2" y="101.4">D6</text>
<text x="197.9" y="101.4">D7</text>
<text x="205.5" y="101.4">D8</text>
<text x="213.1" y="101.4">D9</text>
<text x="230.7" y="101.6">LED3</text>
<text x="20.1" y="104.4">J3</text>
<text x="48" y="104.4">J3E</text>
<text x="88.5" y="108">U1C</text>
<text x="113.9" y="108">U1B</text>
<text x="177.8" y="107">U2</text>
<text x="190.2" y="103.7">SS14</text>
<text x="197.9" y="103.7">SS14</text>
<text x="205.5" y="103.7">SS14</text>
<text x="213.1" y="103.7">SS14</text>
<text x="242.4" y="104.2">R5</text>
<text x="242.4" y="106.7">10k</text>
<text x="88.5" y="118.7">74HC00</text>
<text x="113.9" y="118.7">74HC00</text>
<text x="271.9" y="114.6">M</text>
<text x="277" y="119.7">M1+</text>
<text x="277" y="117.1">M1-</text>
<text x="88.5" y="125.8">U1D</text>
<text x="113.9" y="125.8">U1A</text>
<text x="277" y="122.2">M2-</text>
<text x="277" y="124.8">M2+</text>
<text x="88.5" y="136.4">74HC00</text>
<text x="113.9" y="136.4">74HC00</text>
<text x="227.1" y="137.2">R8</text>
<text x="20.1" y="140">J4</text>
<text x="48" y="140">J4E</text>
<text x="190.2" y="139.5">D2</text>
<text x="190.2" y="141.8">SS14</text>
<text x="197.9" y="139.5">D3</text>
<text x="197.9" y="141.8">SS14</text>
<text x="205.5" y="139.5">D4</text>
<text x="205.5" y="141.8">SS14</text>
<text x="213.1" y="139.5">D5</text>
<text x="213.1" y="141.8">SS14</text>
<text x="227.1" y="139.8">10k</text>
<text x="243.7" y="139.8">LED2</text>
<text x="69.4" y="144.9">R1</text>
<text x="69.4" y="147.4">100k</text>
<text x="77" y="144.9">R2</text>
<text x="77" y="147.4">100k</text>
<text x="135.5" y="144.6">R3</text>
<text x="135.5" y="146.9">100k</text>
<text x="140.6" y="144.9">R4</text>
<text x="140.6" y="147.4">100k</text>
<text x="175.2" y="144.9">L298SO20</text>
<text x="230.7" y="152.5">LED1</text>
<text x="242.4" y="154.8">R7</text>
<text x="242.4" y="157.1">10k</text>
<text x="135.8" y="170.5">A</text>
<text x="156.2" y="170.5">B</text>
</g>
<g font-size="2.3" fill="#262626">
<text x="73.5" y="30.7">A0</text>
<text x="73.5" y="33.2">A1</text>
<text x="73.5" y="35.8">A2</text>
<text x="155.5" y="38.3">VIN</text>
<text x="158.6" y="40.9">VS</text>
<text x="73.5" y="48.5">A3</text>
<text x="73.5" y="51">A4</text>
<text x="73.5" y="53.6">A5</text>
<text x="35.3" y="63.8">PWMA</text>
<text x="35.3" y="66.3">PWMB</text>
<text x="35.3" y="71.4">DIRB</text>
<text x="35.3" y="68.8">DIRA</text>
<text x="116.7" y="68.8">PWMA</text>
<text x="116.7" y="71.4">PWMB</text>
<text x="116.7" y="73.9">DIRA</text>
<text x="116.7" y="76.5">DIRB</text>
<text x="35.3" y="107">A0</text>
<text x="35.3" y="109.5">A1</text>
<text x="35.3" y="112.1">A2</text>
<text x="35.3" y="114.6">A3</text>
<text x="35.3" y="117.1">A4</text>
<text x="35.3" y="119.7">A5</text>
<text x="37.8" y="147.7">RESET</text>
</g>
<g font-size="2.3" fill="#1c1c1c">
<text x="97.7" y="63.8">+5</text>
<text x="91.6" y="96.8">VCC</text>
<text x="107.9" y="96.8">+5</text>
<text x="171.5" y="99.4">+5</text>
<text x="34.2" y="132.4">+5</text>
<text x="41" y="170.5">VIN</text>
</g>
</svg>
